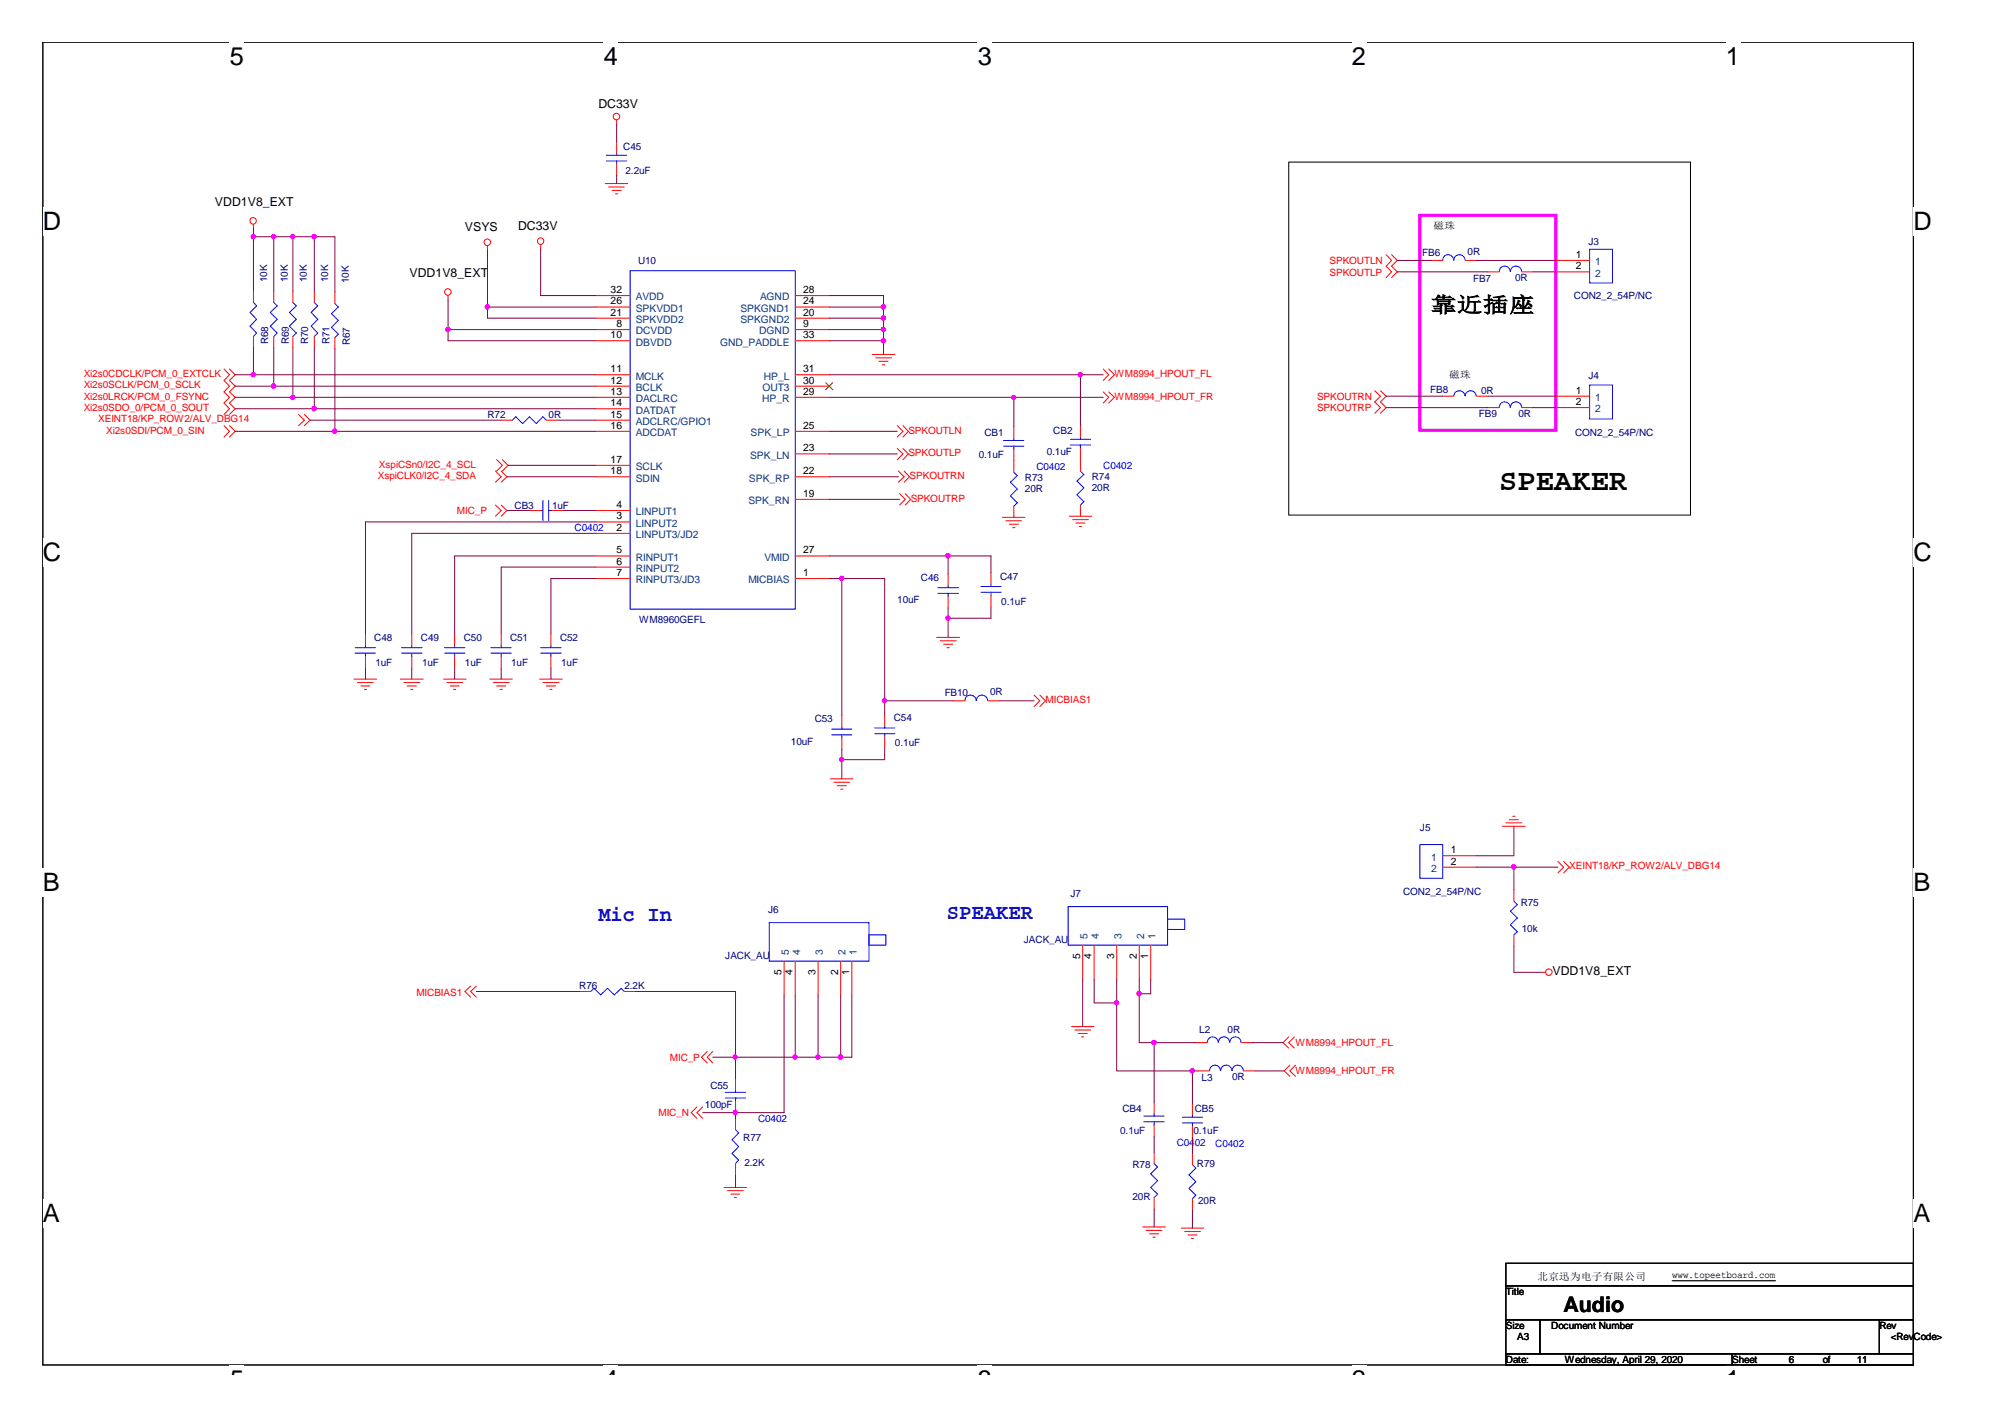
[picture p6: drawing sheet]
<svg xmlns="http://www.w3.org/2000/svg" width="297mm" height="210mm" viewBox="0 0 297 210" stroke-linecap="round" stroke-linejoin="round" font-family="sans-serif">
<path d="M6.3 6.2h277.2v196h-277.2z" fill="none" stroke="#000" stroke-width=".15"/>
<g fill="#fff">
<path d="M34 6.2h2.2v4.3h-2.2z"/>
<path d="M34 202.2h2.2v1.4h-2.2z"/>
<path d="M89.5 6.2h2.1v4.3h-2.1z"/>
<path d="M89.5 202.2h2.1v1.4h-2.1z"/>
<path d="M144.9 6.2h2.1v4.3h-2.1z"/>
<path d="M144.9 202.2h2.1v1.4h-2.1z"/>
<path d="M200.3 6.2h2.1v4.3h-2.1z"/>
<path d="M200.3 202.2h2.1v1.4h-2.1z"/>
<path d="M255.7 6.2h2.1v4.3h-2.1z"/>
<path d="M255.7 202.2h2.1v1.4h-2.1z"/>
<path d="M6.3 30.7h2.8v4.2h-2.8z"/>
<path d="M283.5 30.7h2.7v4.2h-2.7z"/>
<path d="M6.3 79.7h2.8v4.2h-2.8z"/>
<path d="M283.5 79.7h2.7v4.2h-2.7z"/>
<path d="M6.3 128.7h2.6v4.2h-2.6z"/>
<path d="M283.5 128.7h2.5v4.2h-2.5z"/>
<path d="M6.3 177.6h2.6v4.3h-2.6z"/>
<path d="M283.5 177.6h2.5v4.3h-2.5z"/>
</g>
<path d="M210.4 31.9h20.1v31.8h-20.1z" fill="none" stroke="#f0f" stroke-width=".47"/>
<path d="M190.9 24h59.5v52.3h-59.5zM223.1 187.1h60.4v3.4h-60.4zM223.1 190.5h60.4v5h-60.4zM223.1 195.5h5v5h-5zM228.1 195.5h50.3v5h-50.3zM278.4 195.5h5.1v5h-5.1zM223.1 200.5h33.5v1.7h-33.5zM256.6 200.5h26.9v1.7h-26.9z" fill="none" stroke="#000" stroke-width=".15"/>
<path d="M247.7 189.7h15.3" fill="none" stroke="#000" stroke-width=".18"/>
<g fill="none" stroke="#f00" stroke-width=".15">
<path d="M91.4 17.8v.7M37.5 33.2v.7M72.2 36.4v.7M80.1 36.3v.6M89.7 27.2h3.3M90.2 27.7h2.3M90.7 28.2h1.3M91.2 28.7h.3M91.4 21v1.7M91.4 24.4v1.6M205.4 37.7l.8 .9-.8 .8 .8 .9-.8 .8M206.2 37.7l.8 .9-.8 .8 .8 .9-.8 .8"/>
<path d="M212 38.6h1.7M217.1 38.6h1.6M230.5 38.6h5M33.2 54.7l.8 .8-.8 .9 .8 .8-.8 .9 .8 .8-.8 .8 .8 .9-.8 .8M34 54.7l.8 .8-.8 .9 .8 .8-.8 .9 .8 .8-.8 .8 .8 .9-.8 .8M37.5 43.1v1.7M37.5 49.8v1.7M40.6 43.1v1.7M40.6 49.8v1.7M43.4 43.1v1.7M43.4 49.8v1.7M46.6 43.1v1.7"/>
<path d="M46.6 49.8v1.7M49.6 43.3v1.7M49.6 50v1.7M66.4 43.8v.7M88.3 43.8h5M88.3 45.5h5M88.3 47.1h5M88.3 48.8h5M88.3 50.5h5M88.3 55.5h5M88.3 57.2h5M88.3 58.9h5"/>
<path d="M117.8 43.8h5.1M117.8 45.5h5.1M117.8 47.1h5.1M117.8 48.8h5.1M117.8 50.5h5.1M117.8 55.5h5.1M117.8 57.2h5.1M117.8 58.9h5.1M129.2 52.5h3.4M129.8 53h2.3M130.2 53.5h1.4M130.7 54h.4"/>
<path d="M163.4 58.1l.9 .8-.9 .8M163.4 54.7l.9 .8-.9 .9M164.3 58.1l.8 .8-.8 .8M164.3 54.7l.8 .8-.8 .9M203.7 57.9l.8 .8-.8 .8 .8 .9-.8 .8M204.5 57.9l.9 .8-.9 .8 .9 .9-.9 .8M213.7 58.7h1.7M218.7 58.7h1.7M220.4 40.3h1.7M225.5 40.3h1.6M230.5 58.7h5M230.5 40.3h5"/>
<path d="M33.2 63l.8 .9-.8 .8M34 63l.8 .9-.8 .8M44.2 61.4l.9 .8-.9 .8M45.1 61.4l.8 .8-.8 .8M73.4 69.8l.9 .8-.9 .8M73.4 74.8l.9 .8-.9 .9M73.6 68.1l.8 .8-.8 .9M74.3 69.8l.8 .8-.8 .8M74.3 74.8l.8 .8-.8 .9M74.3 62.2h1.6M74.4 68.1l.9 .8-.9 .9M78.4 75.6h1.7"/>
<path d="M80.9 62.2h1.7M81.8 75.6h1.7M88.3 62.2h5M88.3 75.6h5M88.3 60.6h5M88.3 63.9h5M88.3 68.9h5M88.3 70.6h5M88.3 77.3h5M88.3 79h5M117.8 63.9h5.1M117.8 70.6h5.1"/>
<path d="M117.8 74h5.1M117.8 67.2h5.1M132.9 63l.9 .9-.9 .8M132.9 66.4l.9 .8-.9 .9M133.1 69.8l.8 .8-.8 .8M133.3 73.1l.8 .9-.8 .8M133.8 63l.8 .9-.8 .8M133.8 66.4l.8 .8-.8 .9M133.9 69.8l.8 .8-.8 .8M134.1 73.1l.8 .9-.8 .8M148.5 76.6h3.3M149 77.1h2.3"/>
<path d="M149.5 77.7h1.4M150 78.2h.4M150.2 63.2v1.7M150.2 66.6v3.3M150.2 75v1.6M158.4 76.5h3.4M158.9 77h2.3M159.4 77.5h1.3M159.9 78h.3M160.1 63v1.7M160.1 66.4v3.4M160.1 74.8v1.7"/>
<path d="M220.4 60.4h1.7M225.5 60.4h1.6M230.5 60.4h5M54.1 93.9v1.7M54.1 97.3v1.6M61 93.9v1.7M61 97.3v1.6M67.4 93.9v1.7M67.4 97.3v1.6M74.3 93.9v1.7M74.3 97.3v1.6M81.6 93.9v1.7"/>
<path d="M81.6 97.3v1.6M88.3 82.4h5M88.3 84h5M88.3 85.7h5M117.8 82.4h5.1M117.8 85.7h5.1M138.8 94.4h3.4M139.3 94.9h2.3M139.8 95.4h1.3M140.3 95.9h.3M140.5 85v1.7M140.5 88.4v1.7"/>
<path d="M146.8 84.9v1.6M146.8 88.2v1.7M52.5 100.6h3.3M53 101.1h2.3M53.5 101.6h1.3M54 102.1h.3M59.3 100.6h3.4M59.8 101.1h2.4M60.3 101.6h1.4M60.8 102.1h.4M65.7 100.6h3.3M66.2 101.1h2.3"/>
<path d="M66.7 101.6h1.3M67.2 102.1h.3M72.6 100.6h3.3M73.1 101.1h2.3M73.6 101.6h1.3M74.1 102.1h.3M79.9 100.6h3.4M80.4 101.1h2.4M80.9 101.6h1.4M81.4 102.1h.4M123 115.4h3.4M123.5 115.9h2.4"/>
<path d="M124 116.4h1.4M124.5 116.9h.4M124.7 106v1.7M124.7 109.3v1.7M131.1 105.8v1.7M131.1 109.1v1.7M141.3 103.8h1.7M146.3 103.8h1.7M153.2 103l.9 .8-.9 .9M154.1 103l.8 .8-.8 .9M213.7 126.8h5M213.7 128.5h5"/>
<path d="M222.6 122.4h3.4M223.1 121.9h2.4M223.6 121.4h1.4M224.1 120.9h.4M224.3 131.8v1.7M224.3 138.5v1.7M230.8 127.6l.8 .9-.8 .8M231.6 127.6l.9 .9-.9 .8M69.7 146.1l-.8 .8 .8 .8M70.6 146.1l-.9 .8 .9 .8M85.8 146.9h1.7M92.5 146.9h1.7"/>
<path d="M104.8 155.8l-.9 .8 .9 .9M105.6 155.8l-.8 .8 .8 .9M109 159.8v1.7M116.2 142.4v5M117.8 142.4v5M121.2 142.4v5M124.5 142.4v5M126.2 142.4v5M158.7 152.1h3.4M159.3 152.6h2.3M159.7 153.1h1.4M160.2 153.6h.4"/>
<path d="M160.4 140v5M162.1 140v5M165.4 140v5M168.8 140v5M170.5 140v5M177.2 154.4h1.7M177.5 158.6h1.7M183.9 154.4h1.6M184.2 158.6h1.7M190.9 153.6l-.8 .8 .8 .9M191.1 157.8l-.9 .8 .9 .8M191.8 153.6l-.9 .8 .9 .9"/>
<path d="M191.9 157.8l-.8 .8 .8 .8M228.3 144h.7M103.3 164l-.9 .8 .9 .9M104.1 164l-.8 .8 .8 .9M107.3 175.9h3.3M107.8 176.4h2.3M108.3 176.9h1.3M108.8 177.4h.3M109 163.2v1.6M109 165.7v1.7M109 172.4v1.6M171 163.3v1.7"/>
<path d="M171 166.7v1.6M171 170.7v1.7M171 177.4v1.7M176.7 163.5v1.7M176.7 166.8v1.7M176.7 170.9v1.6M176.7 177.6v1.7M169.3 181.8h3.3M169.8 182.3h2.3M170.3 182.8h1.4M170.8 183.3h.4M175 181.9h3.4"/>
<path d="M175.5 182.4h2.3M176 182.9h1.3M176.5 183.4h.3"/>
<circle cx="91.3" cy="17.3" r=".49"/>
<circle cx="37.5" cy="32.7" r=".48"/>
<circle cx="72.2" cy="35.9" r=".49"/>
<circle cx="80.1" cy="35.7" r=".48"/>
<circle cx="66.4" cy="43.3" r=".49"/>
<circle cx="229.5" cy="144" r=".49"/>
</g>
<g fill="none" stroke="#00f" stroke-width=".15">
<path d="M89.8 23.8h3M89.8 23h3M91.4 22.7v.3M91.4 23.8v.6M213.7 38.5a.8 .8 0 0 1 .8-.8 .8 .8 0 0 1 .8 .8M215.4 38.5a.83 .83 0 0 1 .8-.8 .83 .83 0 0 1 .8 .8M235.5 36.9h3.4v5h-3.4zM37.5 44.8l.5 .5-1 1 1 1-1 1 1 1-.5 .5M40.6 44.8l.5 .5-1.1 1 1.1 1-1.1 1 1.1 1-.5 .5M43.4 44.8l.5 .5-1 1 1 1-1 1 1 1-.5 .5M46.6 44.8l.5 .5-1 1 1 1-1 1 1 1-.5 .5M49.6 45l.5 .5-1 1 1 1-1 1 1 1-.5 .5"/>
<path d="M93.3 40.1h24.5v50.1h-24.5zM215.4 58.6a.83 .83 0 0 1 .8-.7 .83 .83 0 0 1 .8 .7M217.1 58.6a.81 .81 0 0 1 .8-.7 .81 .81 0 0 1 .8 .7M222.1 40.2a.8 .8 0 0 1 .8-.8 .8 .8 0 0 1 .8 .8M223.8 40.2a.83 .83 0 0 1 .8-.8 .83 .83 0 0 1 .8 .8M235.5 57h3.4v5.1h-3.4zM75.9 62.2l.5-.5 1 1.1 1-1.1 1.1 1.1 .9-1.1 .5 .5M80.1 75.6h.3M80.4 74.1v3M81.3 75.6h.5M81.3 74.1v3M148.7 66.1h3"/>
<path d="M148.7 65.2h3M150.2 69.9l.5 .6-1 .9 1 1-1 1.1 1 1-.5 .5M150.2 64.9v.3M150.2 66.1v.5M158.6 65.9h3M158.6 65.1h3M160.1 69.8l.5 .5-1 1 1 1-1 1 1 1-.5 .5M160.1 64.7v.4M160.1 65.9v.5M222.1 60.3a.8 .8 0 0 1 .8-.8 .8 .8 0 0 1 .8 .8M223.8 60.3a.83 .83 0 0 1 .8-.8 .83 .83 0 0 1 .8 .8M52.6 96.7h3"/>
<path d="M52.6 95.9h3M54.1 95.6v.3M54.1 96.7v.6M59.5 96.7h3M59.5 95.9h3M61 95.6v.3M61 96.7v.6M65.9 96.7h3M65.9 95.9h3M67.4 95.6v.3M67.4 96.7v.6M72.7 96.7h3"/>
<path d="M72.7 95.9h3M74.3 95.6v.3M74.3 96.7v.6M80.1 96.7h3M80.1 95.9h3M81.6 95.6v.3M81.6 96.7v.6M138.9 87.9h3.1M138.9 87.1h3.1M140.5 86.7v.4M140.5 87.9v.5M145.3 87.7h3"/>
<path d="M145.3 86.9h3M146.8 86.5v.4M146.8 87.7v.5M123.2 108.9h3M123.2 108h3M124.7 107.7v.3M124.7 108.9v.4M129.6 108.7h3M129.6 107.8h3M131.1 107.5v.3M131.1 108.7v.4M143 103.8a.83 .83 0 0 1 .8-.8 .83 .83 0 0 1 .8 .8"/>
<path d="M144.7 103.8a.83 .83 0 0 1 .8-.8 .83 .83 0 0 1 .8 .8M114 136.7h14.7v5.7h-14.7zM128.7 138.5h2.5v1.5h-2.5zM158.2 134.3h14.8v5.7h-14.8zM173 136.2h2.5v1.5h-2.5zM210.4 125.1h3.3v5h-3.3zM224.3 133.5l.5 .5-1 1 1 1-1 1 1 1-.5 .5M87.5 146.9l.5-.5 1 1 1-1 1 1 1-1 .5 .5M178.9 154.4a.8 .8 0 0 1 .8-.8 .8 .8 0 0 1 .8 .8M179.2 158.6a.8 .8 0 0 1 .8-.8 .8 .8 0 0 1 .8 .8M180.5 154.4a.83 .83 0 0 1 .8-.8 .83 .83 0 0 1 .9 .8M180.8 158.6a.83 .83 0 0 1 .9-.8 .83 .83 0 0 1 .8 .8"/>
<path d="M182.2 154.4a.83 .83 0 0 1 .8-.8 .83 .83 0 0 1 .9 .8M182.5 158.6a.83 .83 0 0 1 .9-.8 .83 .83 0 0 1 .8 .8M107.4 162.7h3M107.4 161.8h3M109 161.5v.3M109 162.7v.5M109 167.4l.4 .4-.9 1 .9 1.1-.9 1 .9 .9-.4 .6M169.5 166.2h3M169.5 165.3h3M171 172.4l.5 .5-1 1 1 1-1 1 1 1-.5 .5M171 165v.3M171 166.2v.5"/>
<path d="M175.2 166.3h3M175.2 165.5h3M176.7 172.5l.5 .5-1.1 1 1.1 1.1-1.1 .9 1.1 1.1-.5 .5M176.7 165.2v.3M176.7 166.3v.5"/>
</g>
<path d="M122.3 56.7l1.1 1.1M123.4 56.7l-1.1 1.1" fill="none" stroke="#804000" stroke-width=".15"/>
<g fill="none" stroke="#800040" stroke-width=".15">
<path d="M91.4 18.5v2.5M37.5 33.9v9.2M37.5 35.1h12.1v8.2M40.6 35.1v8M43.4 35.1v8M46.6 35.1v8M72.2 37.1v10h16.1M80.1 36.9v6.9h8.2M91.4 26v1.2M207 38.6h5M218.7 38.6h11.8M34.8 55.5h53.5"/>
<path d="M34.8 58.9h53.5M34.8 57.2h53.5M37.5 51.5v4M40.6 51.5v5.7M43.4 51.5v7.4M46.6 51.5v9.1M49.6 51.7v12.2M66.4 44.5v6h21.9M66.4 48.8h21.9M72.2 45.5h16.1M122.9 55.5h40.5M122.9 58.9h40.5"/>
<path d="M122.9 43.8h8v8.7M122.9 47.1h8M122.9 45.5h8M122.9 50.5h8M122.9 48.8h8M150.2 58.9v4.3M160.1 55.5v7.5M205.4 58.7h8.3M207 40.3h13.4M220.4 58.7h10.1M227.1 40.3h3.4M34.8 60.6h53.5"/>
<path d="M34.8 63.9h53.5M45.9 62.2h28.4M75.1 70.6h13.2M75.1 75.6h3.3M75.3 68.9h13M82.6 62.2h5.7M83.5 75.6h4.8M88.3 79h-27.3v14.9M88.3 77.3h-34.2v16.6M122.9 63.9h10M122.9 70.6h10.2M122.9 67.2h10"/>
<path d="M122.9 74h10.4M205.4 60.4h15M227.1 60.4h3.4M54.1 98.9v1.7M61 98.9v1.7M67.4 98.9v1.7M74.3 98.9v1.7M81.6 98.9v1.7M88.3 85.7h-6.7v8.2M88.3 84h-14v9.9M88.3 82.4h-20.9v11.5M122.9 85.7h8.2v20.1"/>
<path d="M122.9 82.4h23.9v2.5M124.7 85.7v20.3M140.5 82.4v2.6M140.5 90.1v4.3M146.8 89.9v1.7h-6.3M124.7 111v4.4M131.1 110.8v1.7h-6.4M131.1 103.8h10.2M148 103.8h5.2M218.7 128.5h12.1M224.3 122.4v4.4h-5.6M224.3 128.5v3.3"/>
<path d="M70.6 146.9h15.2M94.2 146.9h14.8v12.9M116.2 147.4v17.4h-12.1M117.8 147.4v9.2M121.2 147.4v9.2M124.5 147.4v9.2M126.2 147.4v9.2h-20.6M160.4 145v7.1M162.1 145v3.6h3.3M165.4 145v13.6h12.1M168.8 145v9.4h8.4M170.5 145v2.2h-1.7"/>
<path d="M171 154.4v8.9M176.7 158.6v4.9M185.5 154.4h4.6M185.9 158.6h4.3M224.3 140.2v3.8h4M109 164.8v.9M109 174v1.9M171 168.3v2.4M171 179.1v2.7M176.7 168.5v2.4M176.7 179.3v2.6"/>
</g>
<g fill="#f0f" stroke="#f0f" stroke-width=".15">
<circle cx="108.9" cy="164.8" r=".31"/>
<circle cx="72.2" cy="45.5" r=".32"/>
<circle cx="66.4" cy="48.8" r=".32"/>
<circle cx="37.5" cy="55.5" r=".31"/>
<circle cx="124.7" cy="112.5" r=".32"/>
<circle cx="131" cy="103.8" r=".32"/>
<circle cx="124.7" cy="85.7" r=".32"/>
<circle cx="140.4" cy="91.6" r=".32"/>
<circle cx="140.4" cy="82.3" r=".32"/>
<circle cx="150.2" cy="58.9" r=".31"/>
<circle cx="130.9" cy="50.5" r=".31"/>
<circle cx="130.9" cy="48.8" r=".32"/>
<circle cx="130.9" cy="47.1" r=".32"/>
<circle cx="130.9" cy="45.5" r=".32"/>
<circle cx="160" cy="55.5" r=".32"/>
<circle cx="168.8" cy="147.2" r=".32"/>
<circle cx="165.4" cy="148.5" r=".32"/>
<circle cx="176.6" cy="158.6" r=".32"/>
<circle cx="171" cy="154.4" r=".32"/>
<circle cx="124.5" cy="156.6" r=".32"/>
<circle cx="121.2" cy="156.6" r=".32"/>
<circle cx="117.8" cy="156.6" r=".32"/>
<circle cx="108.9" cy="156.6" r=".31"/>
<circle cx="224.3" cy="128.4" r=".32"/>
<circle cx="40.5" cy="57.2" r=".32"/>
<circle cx="43.4" cy="58.9" r=".31"/>
<circle cx="46.5" cy="60.5" r=".32"/>
<circle cx="49.6" cy="63.9" r=".32"/>
<circle cx="37.5" cy="35" r=".31"/>
<circle cx="46.5" cy="35" r=".32"/>
<circle cx="43.4" cy="35" r=".32"/>
<circle cx="40.5" cy="35" r=".32"/>
</g>
<text font-size="4.5" x="222.1" y="72.5">SPEAKER</text>
<g font-size="3.8">
<text x="34" y="9.6">5</text>
<text x="89.5" y="9.6">4</text>
<text x="144.9" y="9.6">3</text>
<text x="200.3" y="9.6">2</text>
<text x="255.7" y="9.6">1</text>
<text x="6.3" y="34.1">D</text>
<text x="283.5" y="34.1">D</text>
<text x="6.3" y="83.1">C</text>
<text x="283.5" y="83.1">C</text>
<text x="6.3" y="132.1">B</text>
<text x="283.5" y="132.1">B</text>
<text x="6.3" y="181">A</text>
<text x="283.5" y="181">A</text>
<text x="34" y="205.6">5</text>
<text x="89.5" y="205.6">4</text>
<text x="144.9" y="205.6">3</text>
<text x="200.3" y="205.6">2</text>
<text x="255.7" y="205.6">1</text>
</g>
<g font-size="3.2">
<text x="212" y="46.2">靠近插座</text>
<text x="231.6" y="194.3">Audio</text>
</g>
<g font-size="3.2" fill="#0000a0">
<text x="88.6" y="136.5">Mic In</text>
<text x="140.3" y="136.1">SPEAKER</text>
</g>
<g font-size="1.8">
<text x="88.6" y="15.9">DC33V</text>
<text x="31.8" y="30.5">VDD1V8_EXT</text>
<text x="68.9" y="34.2">VSYS</text>
<text x="76.8" y="34.1">DC33V</text>
<text x="60.7" y="41.1">VDD1V8_EXT</text>
<text x="230" y="144.5">VDD1V8_EXT</text>
</g>
<g font-size="1.5" fill="#000080">
<text x="92.3" y="22.2">C45</text>
<text x="92.7" y="25.7">2.2uF</text>
<text x="39.6" y="41.8" transform="rotate(-90 39.6 41.8)">10K</text>
<text x="42.6" y="41.8" transform="rotate(-90 42.6 41.8)">10K</text>
<text x="45.5" y="41.8" transform="rotate(-90 45.5 41.8)">10K</text>
<text x="48.6" y="41.8" transform="rotate(-90 48.6 41.8)">10K</text>
<text x="51.7" y="41.9" transform="rotate(-90 51.7 41.9)">10K</text>
<text x="94.5" y="39.1">U10</text>
<text x="210.7" y="37.9">FB6</text>
<text x="217.4" y="37.8">0R</text>
<text x="218.2" y="41.8">FB7</text>
<text x="224.5" y="41.6">0R</text>
<text x="235.3" y="36.3">J3</text>
<text x="233.2" y="44.3">CON2_2_54P/NC</text>
<text x="39.8" y="51" transform="rotate(-90 39.8 51)">R68</text>
<text x="42.8" y="51" transform="rotate(-90 42.8 51)">R69</text>
<text x="45.6" y="51" transform="rotate(-90 45.6 51)">R70</text>
<text x="48.8" y="51" transform="rotate(-90 48.8 51)">R71</text>
<text x="51.8" y="51.2" transform="rotate(-90 51.8 51.2)">R67</text>
<text x="211.9" y="58.2">FB8</text>
<text x="219.4" y="58.4">0R</text>
<text x="235.3" y="56.2">J4</text>
<text x="72.2" y="61.9">R72</text>
<text x="81.3" y="61.9">0R</text>
<text x="145.8" y="64.6">CB1</text>
<text x="156" y="64.2">CB2</text>
<text x="219.1" y="61.7">FB9</text>
<text x="225" y="61.7">0R</text>
<text x="233.3" y="64.6">CON2_2_54P/NC</text>
<text x="145" y="67.8">0.1uF</text>
<text x="151.8" y="71.3">R73</text>
<text x="155.1" y="67.5">0.1uF</text>
<text x="161.8" y="71.1">R74</text>
<text x="76.2" y="75.3">CB3</text>
<text x="81.8" y="75.3">1uF</text>
<text x="151.8" y="73">20R</text>
<text x="161.8" y="72.8">20R</text>
<text x="132.9" y="89.4">10uF</text>
<text x="136.4" y="86">C46</text>
<text x="148.2" y="85.9">C47</text>
<text x="148.3" y="89.5">0.1uF</text>
<text x="55.5" y="94.9">C48</text>
<text x="62.4" y="94.9">C49</text>
<text x="68.7" y="94.9">C50</text>
<text x="75.6" y="94.9">C51</text>
<text x="83" y="94.9">C52</text>
<text x="94.7" y="92.3">WM8960GEFL</text>
<text x="55.6" y="98.6">1uF</text>
<text x="62.5" y="98.6">1uF</text>
<text x="68.9" y="98.6">1uF</text>
<text x="75.7" y="98.6">1uF</text>
<text x="83.1" y="98.6">1uF</text>
<text x="120.7" y="107">C53</text>
<text x="132.4" y="106.8">C54</text>
<text x="140" y="103.1">FB10</text>
<text x="146.7" y="103">0R</text>
<text x="117.2" y="110.3">10uF</text>
<text x="132.6" y="110.5">0.1uF</text>
<text x="210.4" y="123.1">J5</text>
<text x="113.8" y="135.2">J6</text>
<text x="158.6" y="132.8">J7</text>
<text x="207.9" y="132.6">CON2_2_54P/NC</text>
<text x="225.3" y="134.2">R75</text>
<text x="107.4" y="142">JACK_AU</text>
<text x="151.7" y="139.7">JACK_AU</text>
<text x="225.5" y="138">10k</text>
<text x="85.8" y="146.6">R76</text>
<text x="92.5" y="146.6">2.2K</text>
<text x="177.7" y="153.1">L2</text>
<text x="181.9" y="153.1">0R</text>
<text x="105.2" y="161.3">C55</text>
<text x="178" y="160.2">L3</text>
<text x="182.5" y="160">0R</text>
<text x="104.4" y="164.2">100pF</text>
<text x="166.3" y="164.7">CB4</text>
<text x="177" y="164.7">CB5</text>
<text x="110.1" y="169">R77</text>
<text x="110.3" y="172.7">2.2K</text>
<text x="165.9" y="168">0.1uF</text>
<text x="167.8" y="173.1">R78</text>
<text x="176.8" y="168">0.1uF</text>
<text x="177.3" y="172.9">R79</text>
<text x="167.8" y="177.7">20R</text>
<text x="177.5" y="178.4">20R</text>
</g>
<g font-size="1.5">
<text x="212.4" y="34">磁珠</text>
<text x="233.5" y="38.2">1</text>
<text x="233.5" y="39.9">2</text>
<text x="90.5" y="43.4">32</text>
<text x="90.5" y="45.1">26</text>
<text x="90.5" y="46.8">21</text>
<text x="119" y="46.8">20</text>
<text x="119" y="45.1">24</text>
<text x="119" y="43.4">28</text>
<text x="90.5" y="50.1">10</text>
<text x="91.3" y="48.4">8</text>
<text x="119" y="50.1">33</text>
<text x="119" y="48.4">9</text>
<text x="90.5" y="55.1">11</text>
<text x="90.5" y="56.8">12</text>
<text x="90.5" y="58.5">13</text>
<text x="119" y="58.5">29</text>
<text x="119" y="56.8">30</text>
<text x="119" y="55.1">31</text>
<text x="214.7" y="56.1">磁珠</text>
<text x="233.5" y="58.3">1</text>
<text x="90.5" y="60.2">14</text>
<text x="90.5" y="61.9">15</text>
<text x="90.5" y="63.5">16</text>
<text x="119" y="63.5">25</text>
<text x="233.5" y="60">2</text>
<text x="90.5" y="68.6">17</text>
<text x="90.5" y="70.2">18</text>
<text x="119" y="70.2">22</text>
<text x="119" y="66.9">23</text>
<text x="91.3" y="75.2">4</text>
<text x="91.3" y="76.9">3</text>
<text x="119" y="73.6">19</text>
<text x="91.3" y="78.6">2</text>
<text x="91.3" y="82">5</text>
<text x="91.3" y="83.6">6</text>
<text x="119" y="82">27</text>
<text x="91.3" y="85.3">7</text>
<text x="119" y="85.3">1</text>
<text x="214.9" y="126.4">1</text>
<text x="214.9" y="128.1">2</text>
<text x="160" y="142" transform="rotate(-90 160 142)">5</text>
<text x="161.7" y="142" transform="rotate(-90 161.7 142)">4</text>
<text x="165.1" y="142" transform="rotate(-90 165.1 142)">3</text>
<text x="168.4" y="142" transform="rotate(-90 168.4 142)">2</text>
<text x="170.1" y="142" transform="rotate(-90 170.1 142)">1</text>
<text x="115.8" y="144.4" transform="rotate(-90 115.8 144.4)">5</text>
<text x="117.4" y="144.4" transform="rotate(-90 117.4 144.4)">4</text>
<text x="120.8" y="144.4" transform="rotate(-90 120.8 144.4)">3</text>
<text x="124.2" y="144.4" transform="rotate(-90 124.2 144.4)">2</text>
<text x="125.8" y="144.4" transform="rotate(-90 125.8 144.4)">1</text>
<text x="223.1" y="191.8">Title</text>
<text x="227.8" y="189.5">北京迅为电子有限公司</text>
<text x="247.7" y="189.4">www.topeetboard.com</text>
<text x="223.1" y="196.9">Size</text>
<text x="229.8" y="196.9">Document Number</text>
<text x="278.4" y="196.9">Rev</text>
<text x="223.1" y="201.9">Date:</text>
<text x="224.8" y="198.5">A3</text>
<text x="231.8" y="201.9">Wednesday, April 29, 2020</text>
<text x="256.6" y="201.9">Sheet</text>
<text x="265" y="201.9">6</text>
<text x="270" y="201.9">of</text>
<text x="275.1" y="201.9">11</text>
<text x="280.1" y="198.5">&lt;Rev</text>
<text x="283.5" y="198.5">Code&gt;</text>
</g>
<g font-size="1.5" fill="#f00">
<text x="197" y="39.1">SPKOUTLN</text>
<text x="197" y="41">SPKOUTLP</text>
<text x="12.4" y="57.5">Xi2s0SCLK/PCM_0_SCLK</text>
<text x="12.4" y="59.2">Xi2s0LRCK/PCM_0_FSYNC</text>
<text x="12.4" y="55.9">Xi2s0CDCLK/PCM_0_EXTCLK</text>
<text x="165.1" y="59.2">WM8994_HPOUT_FR</text>
<text x="165.1" y="55.9">WM8994_HPOUT_FL</text>
<text x="195.1" y="59.2">SPKOUTRN</text>
<text x="12.4" y="60.9">Xi2s0SDO_0/PCM_0_SOUT</text>
<text x="14.6" y="62.6">XEINT18/KP_ROW2/ALV_DBG14</text>
<text x="15.7" y="64.2">Xi2s0SDI/PCM_0_SIN</text>
<text x="134.6" y="64.2">SPKOUTLN</text>
<text x="195.1" y="60.9">SPKOUTRP</text>
<text x="56" y="71">XspiCLK0/I2C_4_SDA</text>
<text x="56.1" y="69.3">XspiCSn0/I2C_4_SCL</text>
<text x="134.6" y="67.6">SPKOUTLP</text>
<text x="134.7" y="71">SPKOUTRN</text>
<text x="67.7" y="76.2">MIC_P</text>
<text x="134.9" y="74.3">SPKOUTRP</text>
<text x="154.9" y="104.2">MICBIAS1</text>
<text x="232.5" y="128.8">XEINT18/KP_ROW2/ALV_DBG14</text>
<text x="61.7" y="147.6">MICBIAS1</text>
<text x="191.9" y="155">WM8994_HPOUT_FL</text>
<text x="99.2" y="157.1">MIC_P</text>
<text x="191.9" y="159.1">WM8994_HPOUT_FR</text>
<text x="97.5" y="165.3">MIC_N</text>
</g>
<g font-size="1.5" fill="#004080">
<text x="236.3" y="39.3">1</text>
<text x="236.3" y="41">2</text>
<text x="94.2" y="44.5">AVDD</text>
<text x="94.2" y="46.2">SPKVDD1</text>
<text x="94.2" y="47.9">SPKVDD2</text>
<text x="109.7" y="47.9">SPKGND2</text>
<text x="109.7" y="46.2">SPKGND1</text>
<text x="112.6" y="44.5">AGND</text>
<text x="94.2" y="49.5">DCVDD</text>
<text x="94.2" y="51.2">DBVDD</text>
<text x="106.7" y="51.2">GND_PADDLE</text>
<text x="112.5" y="49.5">DGND</text>
<text x="94.2" y="56.2">MCLK</text>
<text x="94.2" y="57.9">BCLK</text>
<text x="94.2" y="59.6">DACLRC</text>
<text x="112.9" y="59.6">HP_R</text>
<text x="112.9" y="57.9">OUT3</text>
<text x="113.2" y="56.2">HP_L</text>
<text x="236.3" y="59.4">1</text>
<text x="94.2" y="61.3">DATDAT</text>
<text x="94.2" y="63">ADCLRC/GPIO1</text>
<text x="94.2" y="64.6">ADCDAT</text>
<text x="111.2" y="64.6">SPK_LP</text>
<text x="236.3" y="61.1">2</text>
<text x="94.2" y="69.7">SCLK</text>
<text x="94.2" y="71.3">SDIN</text>
<text x="111" y="71.3">SPK_RP</text>
<text x="111.1" y="68">SPK_LN</text>
<text x="94.2" y="76.3">LINPUT1</text>
<text x="110.9" y="74.7">SPK_RN</text>
<text x="94.2" y="78">LINPUT2</text>
<text x="94.2" y="79.7">LINPUT3/JD2</text>
<text x="94.2" y="83.1">RINPUT1</text>
<text x="113.2" y="83.1">VMID</text>
<text x="94.2" y="84.7">RINPUT2</text>
<text x="94.2" y="86.4">RINPUT3/JD3</text>
<text x="110.9" y="86.4">MICBIAS</text>
<text x="212" y="127.5">1</text>
<text x="212" y="129.2">2</text>
<text x="116.9" y="141.5" transform="rotate(-90 116.9 141.5)">5</text>
<text x="118.5" y="141.5" transform="rotate(-90 118.5 141.5)">4</text>
<text x="121.9" y="141.5" transform="rotate(-90 121.9 141.5)">3</text>
<text x="125.3" y="141.5" transform="rotate(-90 125.3 141.5)">2</text>
<text x="126.9" y="141.5" transform="rotate(-90 126.9 141.5)">1</text>
<text x="161.1" y="139.2" transform="rotate(-90 161.1 139.2)">5</text>
<text x="162.8" y="139.2" transform="rotate(-90 162.8 139.2)">4</text>
<text x="166.2" y="139.2" transform="rotate(-90 166.2 139.2)">3</text>
<text x="169.5" y="139.2" transform="rotate(-90 169.5 139.2)">2</text>
<text x="171.2" y="139.2" transform="rotate(-90 171.2 139.2)">1</text>
</g>
<g font-size="1.5" fill="#00f">
<text x="153.5" y="69.6">C0402</text>
<text x="163.4" y="69.4">C0402</text>
<text x="85.1" y="78.7">C0402</text>
<text x="112.3" y="166.2">C0402</text>
<text x="174.3" y="169.7">C0402</text>
<text x="180" y="169.9">C0402</text>
</g>
</svg>
